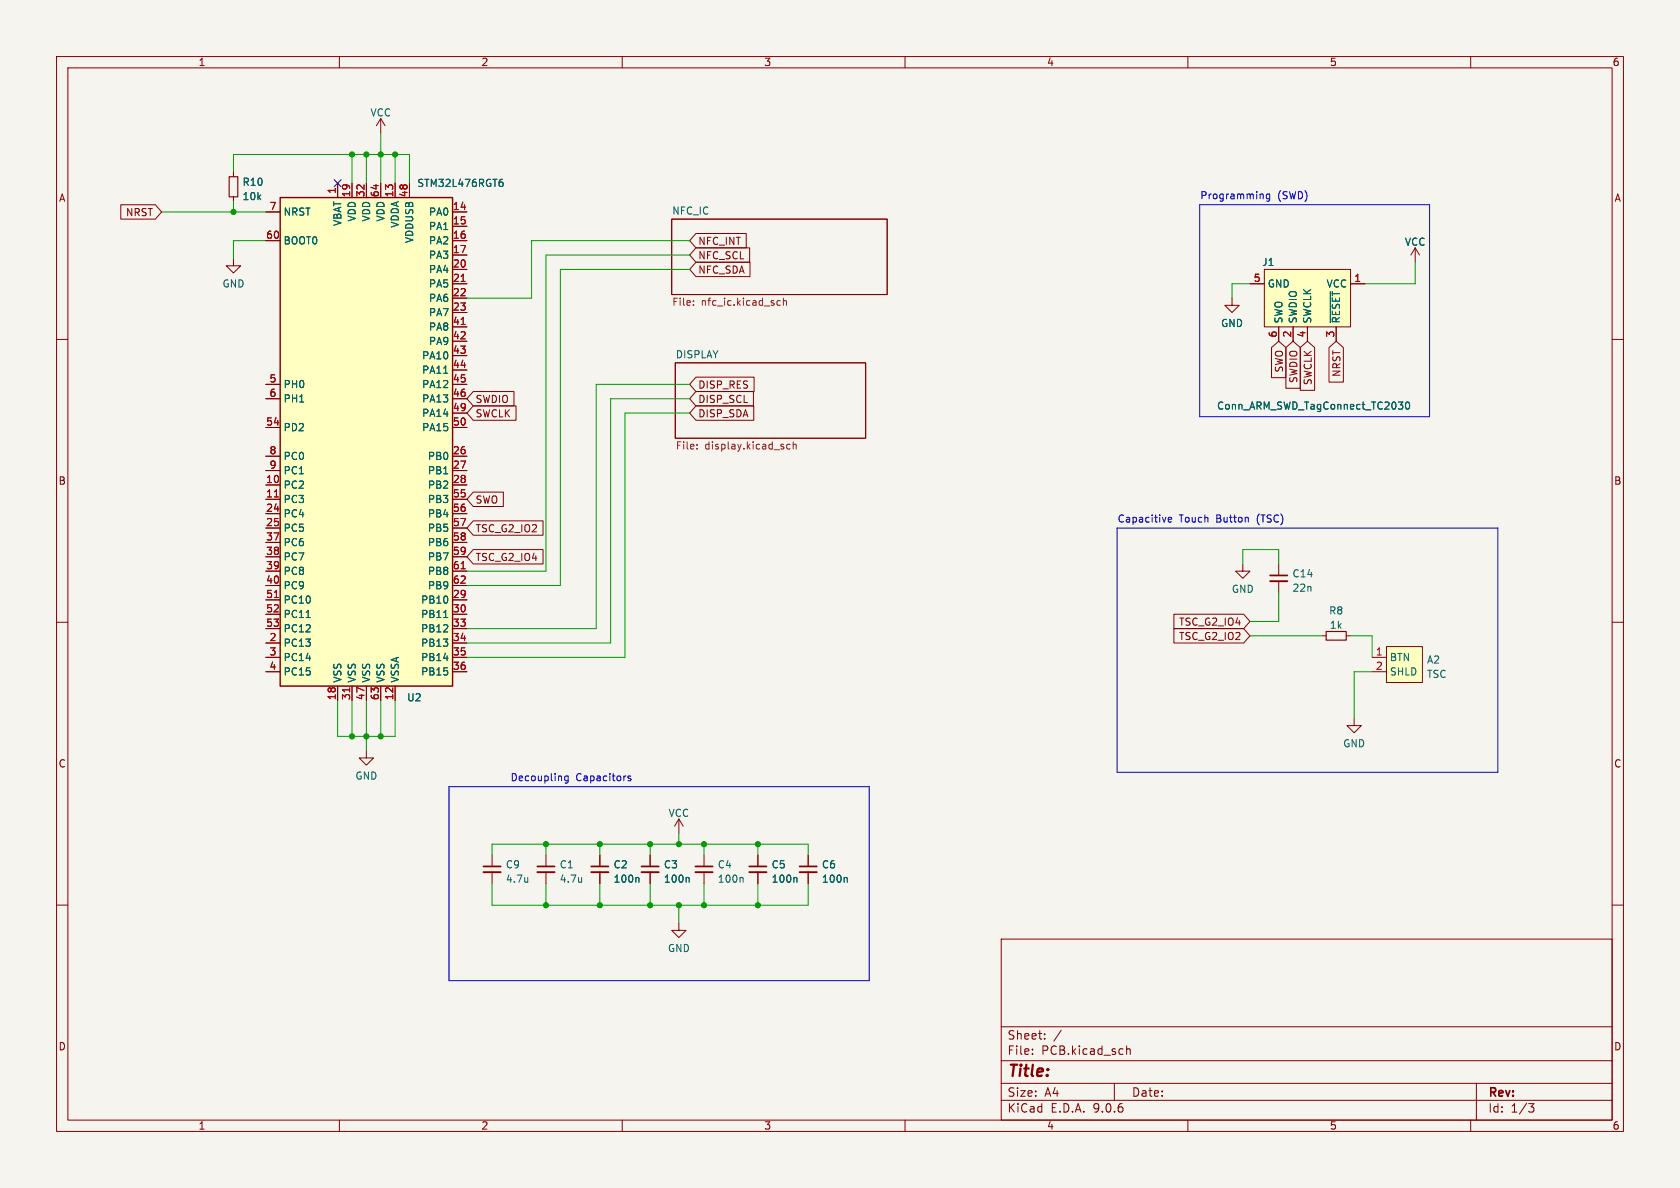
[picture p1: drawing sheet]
<svg xmlns="http://www.w3.org/2000/svg" width="297mm" height="210mm" viewBox="0 0 297 210" stroke-linecap="round" stroke-linejoin="round" font-family="sans-serif">
<path d="M0 0h297v210h-297z" fill="#f5f4ef" stroke="#f5f4ef" stroke-width=".18"/>
<g fill="none" stroke="#840000" stroke-width=".18">
<path d="M10 10h277v190h-277zM12 12h273v186h-273zM60 10v2M110 10v2M160 10v2M210 10v2M260 10v2M118.7 38.7h38.1v13.4h-38.1zM41.3 45.7v1.3h1.2l-1.2 1.3-1.3-1.3h1.3M217.8 52.7v1.3h1.3l-1.3 1.2-1.3-1.2h1.3M250.2 43.8l-.8 1.3M250.2 43.8l.8 1.3"/>
<path d="M250.2 43.8v2.6M10 60h2M119.4 64.1h33.6v13.4h-33.6zM285 60h2M219.7 99.7v1.3h1.3l-1.3 1.2-1.3-1.2h1.3M10 110h2M285 110h2M64.8 132.7v1.3h1.2l-1.2 1.3-1.3-1.3h1.3M87 151.1v2.1M87 154.2v2M124.5 151.1v2.1M124.5 154.2v2"/>
<path d="M134 151.1v2.1M134 154.2v2M142.9 151.1v2.1M142.9 154.2v2M10 160h2M120 163.2v1.3h1.3l-1.3 1.2-1.3-1.2h1.3M177 166h108v32h-108zM285 160h2M60 198v2M110 198v2M160 198v2M177 194.5h108"/>
<path d="M177 191.5h108M177 187.5h108M177 181.5h108M182.5 186.3v.1M182.5 185.5v.1M184.7 183.6v.1M184.7 182.8v.1M187.6 182.1l-1.3 2M197 191.5v3M199.2 184.9v1.5M199.2 185.5l.2-.1 .3 .1 .1 .9M210 198v2"/>
<path d="M260 198v2M261 191.5v6.5M270.2 195.1h1l-.5 .6 .4 .1 .1 .5-.3 .3h-.4"/>
</g>
<path d="M122.6 53.9v.1M122.6 53.2v.1M137.4 53.9l.2 .1 .4-.1M138 53.2l-.4-.1-.2 .2M138.5 53.3l.2-.2 .3 .1v.8M138.5 52.7v1.3M123.2 79.3v.1M123.2 78.6v.1M139.7 78.6l-.4-.1-.2 .3 .1 .5h.5M140.2 78.7l.2-.2 .3 .1 .1 .8M140.2 78.1v1.3" fill="none" stroke="#725600" stroke-width=".18"/>
<path d="M85.5 153.2h3M122.9 153.2h3.1M132.5 153.2h3M141.4 153.2h3" fill="none" stroke="#840000" stroke-width=".3"/>
<path d="M85.5 154.2h3M122.9 154.2h3.1M132.5 154.2h3M141.4 154.2h3" fill="none" stroke="#840000" stroke-width=".33"/>
<path d="M93.3 155.1v.9M93.3 155.8l-.1 .1M131.2 155.1l.2 .2v.7M140.7 155.1l.2 .2v.7M149.6 155.1l.2 .2v.7" fill="none" stroke="#006464" stroke-width=".18"/>
<path d="M223.5 47.6h15.3v10.2h-15.3z" fill="#ffffc2"/>
<g fill="none" stroke="#840000" stroke-width=".18">
<path d="M41.3 30.5v.7M41.3 34.8v.8M67.3 21l-.8 1.2M67.3 21l.8 1.2M67.3 21v2.5M221 50.2h2.5M223.5 47.6h15.3v10.2h-15.3zM226.1 57.8v2.5M228.6 57.8v2.5M231.1 57.8v2.5M236.2 57.8v2.5M238.8 50.2h2.5"/>
<path d="M226.1 99.7v2M226.1 102.7v2.1M233.7 112.4h.7M238 112.4h.8M239.4 127v1.3h1.3l-1.3 1.2-1.3-1.2h1.3M106 151.1v2.1M106 154.2v2M114.9 151.1v2.1M114.9 154.2v2M120 144.8l-.7 1.3M120 144.8l.8 1.3M120 144.8v2.5"/>
</g>
<path d="M235.2 51.6v5.4M247.2 71.1h.8l-.4 .4 .3 .2 .1 .4-.2 .2h-.4M248.6 71.2l.2-.1a.68 .68 0 0 1 .4 .6 .68 .68 0 0 1-.4 .6l-.2-.1-.1-.3zM112.8 155.1l.2 .2v.7M121.7 155.1l.1 .2v.7" fill="none" stroke="#006464" stroke-width=".18"/>
<path d="M224.5 101.7h3.1M104.5 153.2h3.1M113.4 153.2h3.1" fill="none" stroke="#840000" stroke-width=".3"/>
<path d="M224.5 102.7h3.1M104.5 154.2h3.1M113.4 154.2h3.1" fill="none" stroke="#840000" stroke-width=".33"/>
<path d="M40.5 31.2h1.5v3.6h-1.5zM234.4 111.6h3.6v1.6h-3.6z" fill="none" stroke="#840000" stroke-width=".2"/>
<path d="M245.1 114.3h6.4v6.4h-6.4z" fill="#ffffc2"/>
<path d="M242.6 116.2h2.5M242.6 118.7h2.5M245.1 114.3h6.4v6.4h-6.4zM247.6 120.7h.1" fill="none" stroke="#840000" stroke-width=".18"/>
<path d="M49.5 34.9h30.5v86.4h-30.5z" fill="#ffffc2"/>
<path d="M49.5 34.9h30.5v86.4h-30.5z" fill="none" stroke="#840000" stroke-width=".25"/>
<g fill="none" stroke="#840000" stroke-width=".18">
<path d="M21.4 36.2h6.1l1.1 1.3-1.1 1.2h-6.1zM41.3 30.5v.7M41.3 34.8v.8M47 37.5h2.5M59.7 32.4v2.5M62.2 32.4v2.5M64.8 32.4v2.5M67.3 32.4v2.5M69.8 32.4v2.5M72.4 32.4v2.5M80 37.5h2.5M47 42.5h2.5"/>
<path d="M80 42.5h2.5M80 40h2.5M80 45.1h2.5M80 47.6h2.5M80 50.2h2.5M80 52.7h2.5M80 55.2h2.5M80 57.8h2.5M123 43.8h9.5v2.6h-9.5l-1.1-1.3zM123 46.4h9.6v2.5h-9.6l-1.1-1.3zM123 41.3h8.9v2.5h-8.9l-1.1-1.3zM221 50.2h2.5"/>
<path d="M226.1 57.8v2.5M228.6 57.8v2.5M231.1 57.8v2.5M236.2 57.8v2.5M238.8 50.2h2.5M47 67.9h2.5M47 70.5h2.5M47 75.6h2.5M80 67.9h2.5M80 70.5h2.5M80 75.6h2.5M80 60.3h2.5"/>
<path d="M80 62.9h2.5M80 65.4h2.5M80 73h2.5M83.7 69.2h7.2v2.6h-7.2l-1.2-1.3zM83.7 71.8h7.5v2.5h-7.5l-1.2-1.3zM123 71.8h10.3v2.5h-10.3l-1.1-1.3zM123 66.7h10.3v2.5h-10.3l-1.1-1.3zM123 69.2h10.2v2.6h-10.2l-1.1-1.3zM224.8 61.4l1.3-1.1 1.2 1.1v5.4h-2.5zM227.3 61.4l1.3-1.1 1.3 1.1v7.2h-2.6zM229.9 61.4l1.2-1.1 1.3 1.1v7.6h-2.5zM234.9 61.4l1.3-1.1 1.3 1.1v6.1h-2.6z"/>
<path d="M47 80.6h2.5M47 83.2h2.5M47 85.7h2.5M47 88.3h2.5M47 90.8h2.5M47 93.3h2.5M47 95.9h2.5M47 98.4h2.5M80 80.6h2.5M80 83.2h2.5M80 85.7h2.5M80 88.3h2.5"/>
<path d="M80 90.8h2.5M80 93.3h2.5M80 95.9h2.5M80 98.4h2.5M83.7 97.2h12.3v2.5h-12.3l-1.2-1.3zM83.7 92.1h12.3v2.5h-12.3l-1.2-1.3zM83.7 87h5.3v2.5h-5.3l-1.2-1.2zM47 101h2.5M47 103.5h2.5M47 106h2.5M47 108.6h2.5M47 111.1h2.5"/>
<path d="M47 113.7h2.5M47 116.2h2.5M47 118.7h2.5M80 101h2.5M80 103.5h2.5M80 106h2.5M80 108.6h2.5M80 111.1h2.5M80 113.7h2.5M80 116.2h2.5M80 118.7h2.5M207.5 108.6h12.4l1.1 1.3-1.1 1.2h-12.4z"/>
<path d="M207.5 111.1h12.4l1.1 1.3-1.1 1.3h-12.4zM59.7 121.3v2.5M62.2 121.3v2.5M64.8 121.3v2.5M67.3 121.3v2.5M69.8 121.3v2.5M96.5 151.1v2.1M96.5 154.2v2M106 151.1v2.1M106 154.2v2M114.9 151.1v2.1M114.9 154.2v2"/>
<path d="M134 151.1v2.1M134 154.2v2M142.9 151.1v2.1M142.9 154.2v2"/>
</g>
<path d="M81.5 49.7h.7M81.5 57.4h.7M48.5 87.8h.7M48.5 105.6h.7M81.5 100.5h.7M61.8 121.6v.7" fill="none" stroke="#a90000" stroke-width=".18"/>
<g fill="none" stroke="#006464" stroke-width=".18">
<path d="M88.5 32.2h.2l.3 .2-.1 .4-.4 .2M88.8 31.7l-.3 .1M235.2 51.6v5.4M78.4 66h.8M247.2 71.1h.8l-.4 .4 .3 .2 .1 .4-.2 .2h-.4M248.6 71.2l.2-.1a.68 .68 0 0 1 .4 .6 .68 .68 0 0 1-.4 .6l-.2-.1-.1-.3zM54.1 109.2h.8M78.4 109.2h.8M102.8 155.1v.9M102.8 155.8v.1M112.8 155.1l.2 .2v.7M121.7 155.1l.1 .2v.7"/>
<path d="M140.7 155.1l.2 .2v.7M149.6 155.1l.2 .2v.7"/>
</g>
<path d="M95 153.2h3" fill="none" stroke="#840000" stroke-width=".3"/>
<path d="M95 154.2h3" fill="none" stroke="#840000" stroke-width=".33"/>
<path d="M212.1 36.2h40.6v37.5h-40.6zM223.1 34.3l.2 .2v.6M224.5 34.3v1l-.3 .3-.3-.1M224.5 34.4l-.4-.1-.2 .2 .1 .6h.5M197.5 93.3h67.3v43.2h-67.3zM206.5 91.9l.6-.1v-.3l-.4-.1-.2 .2 .1 .6h.5M79.4 139.1h74.3v34.3h-74.3zM100.4 137.2v1l-.2 .2h-.3M100.4 137.2h-.3l-.3 .2 .1 .6h.5M111.5 137.2h-.3l-.2 .2 .1 .1 .4 .2v.3h-.5" fill="none" stroke="#0000c2" stroke-width=".18"/>
<g fill="none" stroke="#009600" stroke-width=".18">
<path d="M28.6 37.5h18.4M41.3 30.5v-3.2h31.1v5.1M41.3 35.6v1.9M62.2 27.3v5.1M64.8 27.3v5.1M67.3 23.5v8.9M69.8 27.3v5.1M47 42.5h-5.7v3.2M121.9 45.1h-25.4v55.9h-14M121.9 42.5h-27.9v10.2h-11.5M121.9 47.6h-22.8v55.9h-16.6M221 50.2h-3.2v2.5"/>
<path d="M250.2 46.4v3.8h-8.9M121.9 67.9h-16.5v43.2h-22.9M121.9 73h-11.4v43.2h-28M121.9 70.5h-14v43.2h-25.4M219.7 99.7v-2.5h6.4v2.5M221 112.4h12.7M226.1 104.8v5.1h-5.1M238.8 112.4h3.8v3.8M242.6 118.7h-3.2v8.3M59.7 123.8v6.4h10.1v-6.4M62.2 123.8v6.4M64.8 123.8v8.9"/>
<path d="M67.3 123.8v6.4M87 156.2v3.8h55.9v-3.8M87 151.1v-1.9h55.9v1.9M96.5 149.2v1.9M96.5 156.2v3.8M106 149.2v1.9M106 156.2v3.8M114.9 149.2v1.9M114.9 156.2v3.8M120 147.3v1.9M124.5 149.2v1.9M124.5 156.2v3.8"/>
<path d="M134 149.2v1.9M134 156.2v3.8M120 160v3.2"/>
</g>
<path d="M59.1 31.8l1.2 1.2M60.3 31.8l-1.2 1.2" fill="none" stroke="#000084" stroke-width=".18"/>
<g fill="#009600" stroke="#009600" stroke-width=".18">
<circle cx="62.2" cy="130.2" r=".46"/>
<circle cx="64.8" cy="130.2" r=".46"/>
<circle cx="120" cy="149.2" r=".46"/>
<circle cx="124.5" cy="160" r=".46"/>
<circle cx="120" cy="160" r=".46"/>
<circle cx="134" cy="149.2" r=".46"/>
<circle cx="124.5" cy="149.2" r=".46"/>
<circle cx="134" cy="160" r=".46"/>
<circle cx="96.5" cy="149.2" r=".46"/>
<circle cx="96.5" cy="160" r=".46"/>
<circle cx="106" cy="160" r=".46"/>
<circle cx="67.3" cy="130.2" r=".46"/>
<circle cx="41.3" cy="37.5" r=".46"/>
<circle cx="69.8" cy="27.3" r=".46"/>
<circle cx="62.2" cy="27.3" r=".46"/>
<circle cx="64.8" cy="27.3" r=".46"/>
<circle cx="67.3" cy="27.3" r=".46"/>
<circle cx="106" cy="149.2" r=".46"/>
<circle cx="114.9" cy="149.2" r=".46"/>
<circle cx="114.9" cy="160" r=".46"/>
</g>
<text font-size="2.8" fill="#840000" x="178" y="190.9">Title:</text>
<g font-size="2.1" fill="#840000">
<text x="178" y="184">Sheet:</text>
<text x="178" y="186.7">File:</text>
<text x="184.1" y="186.7">PCB.kicad_sch</text>
<text x="178" y="196.9">KiCad</text>
<text x="178" y="194.1">Size:</text>
<text x="184.7" y="194.1">A4</text>
<text x="185.7" y="196.9">E.D.A.</text>
<text x="193.3" y="196.9">9.0.6</text>
<text x="200" y="194.1">Date:</text>
<text x="263" y="194.3">Rev:</text>
<text x="263" y="196.9">Id:</text>
<text x="267.1" y="196.9">1/3</text>
</g>
<g font-size="1.8" fill="#840000">
<text x="35" y="11.9">1</text>
<text x="85" y="11.9">2</text>
<text x="135" y="11.9">3</text>
<text x="185" y="11.9">4</text>
<text x="235" y="11.9">5</text>
<text x="285" y="11.9">6</text>
<text x="10.3" y="35.9">A</text>
<text x="285.3" y="35.9">A</text>
<text x="22.2" y="38.4">NRST</text>
<text x="123.3" y="46">NFC_SCL</text>
<text x="123.3" y="43.5">NFC_INT</text>
<text x="123.3" y="48.6">NFC_SDA</text>
<text x="227" y="65.9" transform="rotate(-90 227 65.9)">SWO</text>
<text x="84" y="71.4">SWDIO</text>
<text x="123.3" y="68.9">DISP_RES</text>
<text x="123.3" y="71.4">DISP_SCL</text>
<text x="229.6" y="67.8" transform="rotate(-90 229.6 67.8)">SWDIO</text>
<text x="232.1" y="68.2" transform="rotate(-90 232.1 68.2)">SWCLK</text>
<text x="237.2" y="66.7" transform="rotate(-90 237.2 66.7)">NRST</text>
<text x="84" y="74">SWCLK</text>
<text x="123.3" y="74">DISP_SDA</text>
<text x="10.3" y="85.9">B</text>
<text x="84" y="89.2">SWO</text>
<text x="285.3" y="85.9">B</text>
<text x="84" y="94.3">TSC_G2_IO2</text>
<text x="84" y="99.4">TSC_G2_IO4</text>
<text x="208.3" y="110.8">TSC_G2_IO4</text>
<text x="208.3" y="113.3">TSC_G2_IO2</text>
<text x="10.3" y="135.9">C</text>
<text x="285.3" y="135.9">C</text>
<text x="10.3" y="185.9">D</text>
<text x="285.3" y="185.9">D</text>
<text x="35" y="199.9">1</text>
<text x="85" y="199.9">2</text>
<text x="135" y="199.9">3</text>
<text x="185" y="199.9">4</text>
<text x="235" y="199.9">5</text>
<text x="285" y="199.9">6</text>
</g>
<g font-size="1.8" fill="#006464">
<text x="65.4" y="20.8">VCC</text>
<text x="42.8" y="35.6">10k</text>
<text x="42.8" y="33">R10</text>
<text x="73.7" y="33.2">STM32L476RGT6</text>
<text x="50" y="38.3">NRST</text>
<text x="60.6" y="40.1" transform="rotate(-90 60.6 40.1)">VBAT</text>
<text x="63.1" y="39.3" transform="rotate(-90 63.1 39.3)">VDD</text>
<text x="65.6" y="39.3" transform="rotate(-90 65.6 39.3)">VDD</text>
<text x="68.2" y="39.3" transform="rotate(-90 68.2 39.3)">VDD</text>
<text x="70.7" y="40.4" transform="rotate(-90 70.7 40.4)">VDDA</text>
<text x="75.7" y="38.3">PA0</text>
<text x="75.7" y="40.9">PA1</text>
<text x="118.7" y="38">NFC_IC</text>
<text x="50" y="43.4">BOOT0</text>
<text x="73.3" y="43.1" transform="rotate(-90 73.3 43.1)">VDDUSB</text>
<text x="75.7" y="43.4">PA2</text>
<text x="75.7" y="45.9">PA3</text>
<text x="223" y="47.2">J1</text>
<text x="248.3" y="43.6">VCC</text>
<text x="39.2" y="51">GND</text>
<text x="75.7" y="48.5">PA4</text>
<text x="75.7" y="51">PA5</text>
<text x="75.7" y="53.6">PA6</text>
<text x="224" y="51">GND</text>
<text x="234.4" y="51">VCC</text>
<text x="75.7" y="56.1">PA7</text>
<text x="75.7" y="58.6">PA8</text>
<text x="215.8" y="58">GND</text>
<text x="226.9" y="57.3" transform="rotate(-90 226.9 57.3)">SWO</text>
<text x="229.5" y="57.3" transform="rotate(-90 229.5 57.3)">SWDIO</text>
<text x="232" y="57.3" transform="rotate(-90 232 57.3)">SWCLK</text>
<text x="237.1" y="57.3" transform="rotate(-90 237.1 57.3)">~{RESET}</text>
<text x="74.5" y="63.7">PA10</text>
<text x="75.7" y="61.2">PA9</text>
<text x="119.4" y="63.4">DISPLAY</text>
<text x="50" y="68.8">PH0</text>
<text x="50" y="71.3">PH1</text>
<text x="74.5" y="66.3">PA11</text>
<text x="74.5" y="68.8">PA12</text>
<text x="74.5" y="71.3">PA13</text>
<text x="50" y="76.4">PD2</text>
<text x="74.5" y="73.9">PA14</text>
<text x="74.5" y="76.4">PA15</text>
<text x="215.1" y="72.6">Conn_ARM_SWD_TagConnect_TC2030</text>
<text x="50" y="81.5">PC0</text>
<text x="75.5" y="81.5">PB0</text>
<text x="50" y="84">PC1</text>
<text x="50" y="86.6">PC2</text>
<text x="50" y="89.1">PC3</text>
<text x="75.5" y="84">PB1</text>
<text x="75.5" y="86.6">PB2</text>
<text x="75.5" y="89.1">PB3</text>
<text x="50" y="91.7">PC4</text>
<text x="50" y="94.2">PC5</text>
<text x="75.5" y="91.7">PB4</text>
<text x="75.5" y="94.2">PB5</text>
<text x="50" y="96.7">PC6</text>
<text x="50" y="99.3">PC7</text>
<text x="50" y="101.8">PC8</text>
<text x="75.5" y="96.7">PB6</text>
<text x="75.5" y="99.3">PB7</text>
<text x="75.5" y="101.8">PB8</text>
<text x="50" y="104.4">PC9</text>
<text x="50" y="106.9">PC10</text>
<text x="74.3" y="106.9">PB10</text>
<text x="75.5" y="104.4">PB9</text>
<text x="217.7" y="105">GND</text>
<text x="228.4" y="102.3">C14</text>
<text x="228.4" y="104.8">22n</text>
<text x="50" y="109.4">PC11</text>
<text x="50" y="112">PC12</text>
<text x="74.3" y="109.4">PB11</text>
<text x="74.3" y="112">PB12</text>
<text x="234.9" y="108.8">R8</text>
<text x="235" y="111.4">1k</text>
<text x="50" y="114.5">PC13</text>
<text x="50" y="117.1">PC14</text>
<text x="50" y="119.6">PC15</text>
<text x="74.3" y="114.5">PB13</text>
<text x="74.3" y="117.1">PB14</text>
<text x="74.3" y="119.6">PB15</text>
<text x="245.6" y="117.1">BTN</text>
<text x="245.6" y="119.6">SHLD</text>
<text x="252.2" y="117.5">A2</text>
<text x="60.6" y="120.8" transform="rotate(-90 60.6 120.8)">VSS</text>
<text x="63.1" y="120.8" transform="rotate(-90 63.1 120.8)">VSS</text>
<text x="65.6" y="120.8" transform="rotate(-90 65.6 120.8)">VSS</text>
<text x="68.2" y="120.8" transform="rotate(-90 68.2 120.8)">VSS</text>
<text x="70.7" y="120.8" transform="rotate(-90 70.7 120.8)">VSSA</text>
<text x="71.9" y="124.2">U2</text>
<text x="252.2" y="120">TSC</text>
<text x="237.4" y="132.3">GND</text>
<text x="62.7" y="138">GND</text>
<text x="118.1" y="144.6">VCC</text>
<text x="89.3" y="153.7">C9</text>
<text x="98.9" y="153.7">C1</text>
<text x="108.4" y="153.7">C2</text>
<text x="117.3" y="153.7">C3</text>
<text x="126.8" y="153.7">C4</text>
<text x="136.3" y="153.7">C5</text>
<text x="145.2" y="153.7">C6</text>
<text x="89.3" y="156.2">4.7u</text>
<text x="98.9" y="156.2">4.7u</text>
<text x="108.4" y="156.2">100n</text>
<text x="117.3" y="156.2">100n</text>
<text x="126.8" y="156.2">100n</text>
<text x="136.3" y="156.2">100n</text>
<text x="145.2" y="156.2">100n</text>
<text x="118" y="168.5">GND</text>
</g>
<g font-size="1.8" fill="#a90000">
<text x="59.4" y="34.4" transform="rotate(-90 59.4 34.4)">1</text>
<text x="62" y="35" transform="rotate(-90 62 35)">19</text>
<text x="64.5" y="35" transform="rotate(-90 64.5 35)">32</text>
<text x="67.1" y="35" transform="rotate(-90 67.1 35)">64</text>
<text x="69.6" y="35" transform="rotate(-90 69.6 35)">13</text>
<text x="72.1" y="35" transform="rotate(-90 72.1 35)">48</text>
<text x="47.6" y="37.2">7</text>
<text x="80" y="37.2">14</text>
<text x="80" y="39.8">15</text>
<text x="46.9" y="42.3">60</text>
<text x="80" y="42.3">16</text>
<text x="80" y="44.8">17</text>
<text x="80" y="47.4">20</text>
<text x="80" y="49.9">21</text>
<text x="80" y="52.5">22</text>
<text x="221.5" y="49.9">5</text>
<text x="239.3" y="49.9">1</text>
<text x="80" y="55">23</text>
<text x="80" y="57.5">41</text>
<text x="225.8" y="59.8" transform="rotate(-90 225.8 59.8)">6</text>
<text x="228.3" y="59.8" transform="rotate(-90 228.3 59.8)">2</text>
<text x="230.9" y="59.8" transform="rotate(-90 230.9 59.8)">4</text>
<text x="236" y="59.8" transform="rotate(-90 236 59.8)">3</text>
<text x="80" y="60.1">42</text>
<text x="80" y="62.6">43</text>
<text x="80" y="65.2">44</text>
<text x="47.6" y="67.7">5</text>
<text x="47.6" y="70.2">6</text>
<text x="80" y="67.7">45</text>
<text x="80" y="70.2">46</text>
<text x="46.9" y="75.3">54</text>
<text x="80" y="72.8">49</text>
<text x="80" y="75.3">50</text>
<text x="47.6" y="80.4">8</text>
<text x="47.6" y="82.9">9</text>
<text x="80" y="80.4">26</text>
<text x="80" y="82.9">27</text>
<text x="46.9" y="85.5">10</text>
<text x="46.9" y="88">11</text>
<text x="80" y="85.5">28</text>
<text x="80" y="88">55</text>
<text x="46.9" y="90.6">24</text>
<text x="46.9" y="93.1">25</text>
<text x="46.9" y="95.6">37</text>
<text x="80" y="90.6">56</text>
<text x="80" y="93.1">57</text>
<text x="80" y="95.6">58</text>
<text x="46.9" y="98.2">38</text>
<text x="46.9" y="100.7">39</text>
<text x="80" y="98.2">59</text>
<text x="80" y="100.7">61</text>
<text x="46.9" y="103.3">40</text>
<text x="46.9" y="105.8">51</text>
<text x="80" y="103.3">62</text>
<text x="80" y="105.8">29</text>
<text x="46.9" y="108.3">52</text>
<text x="46.9" y="110.9">53</text>
<text x="47.6" y="113.4">2</text>
<text x="80" y="108.3">30</text>
<text x="80" y="110.9">33</text>
<text x="80" y="113.4">34</text>
<text x="47.6" y="116">3</text>
<text x="47.6" y="118.5">4</text>
<text x="80" y="116">35</text>
<text x="80" y="118.5">36</text>
<text x="243.1" y="116">1</text>
<text x="243.1" y="118.5">2</text>
<text x="59.4" y="123.9" transform="rotate(-90 59.4 123.9)">18</text>
<text x="62" y="123.9" transform="rotate(-90 62 123.9)">31</text>
<text x="64.5" y="123.9" transform="rotate(-90 64.5 123.9)">47</text>
<text x="67.1" y="123.9" transform="rotate(-90 67.1 123.9)">63</text>
<text x="69.6" y="123.9" transform="rotate(-90 69.6 123.9)">12</text>
</g>
<g font-size="1.8" fill="#0000c2">
<text x="212.1" y="35.3">Programming</text>
<text x="225.8" y="35.3">(SWD)</text>
<text x="197.5" y="92.5">Capacitive</text>
<text x="208.5" y="92.5">Touch</text>
<text x="215.1" y="92.5">Button</text>
<text x="222.5" y="92.5">(TSC)</text>
<text x="90.2" y="138.2">Decoupling</text>
<text x="101.8" y="138.2">Capacitors</text>
</g>
<g font-size="1.8" fill="#725600">
<text x="118.7" y="54.4">File:</text>
<text x="124" y="54.4">nfc_ic.kicad_sch</text>
<text x="119.4" y="79.8">File:</text>
<text x="124.6" y="79.8">display.kicad_sch</text>
</g>
</svg>
